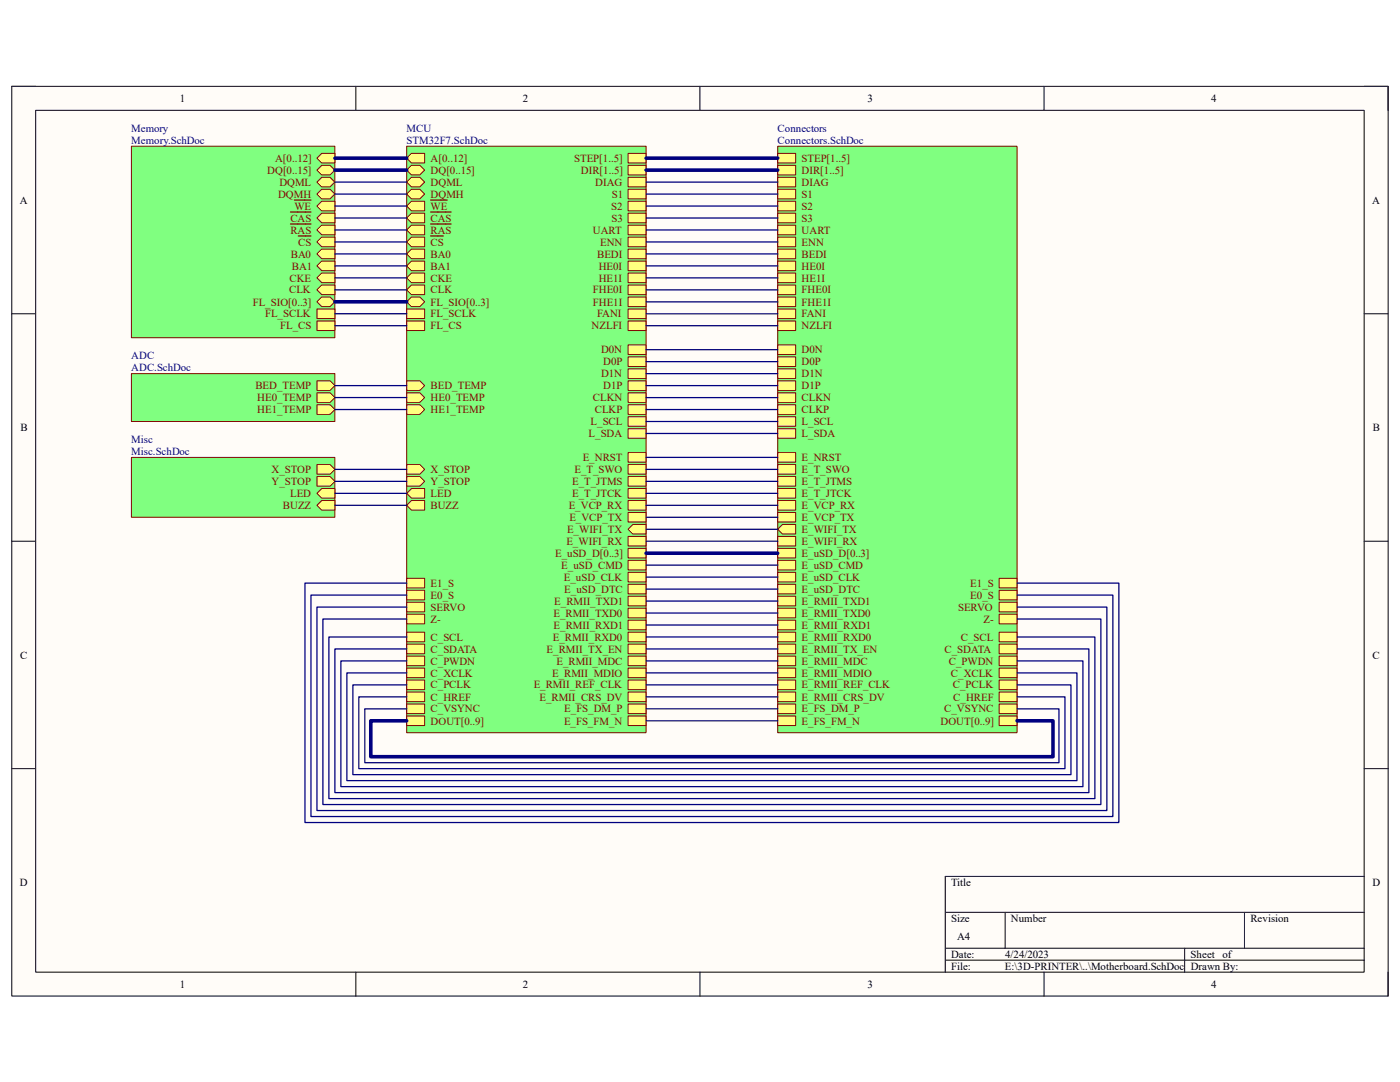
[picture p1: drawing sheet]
<svg xmlns="http://www.w3.org/2000/svg" width="279mm" height="216mm" viewBox="0 0 279 216" stroke-linecap="round" stroke-linejoin="round" font-family="sans-serif">
<path d="M2.3 17.2h274.7v181.6h-274.7z" fill-rule="evenodd" fill="#fffcf8"/>
<path d="M2.3 17.2h274.7v181.6h-274.7z" fill="none" stroke="#000" stroke-width=".2"/>
<path d="M7.1 22h265.1v172h-265.1z" fill-rule="evenodd" fill="#fffcf8"/>
<g fill="none" stroke="#000" stroke-width=".2">
<path d="M2.3 17.2h4.8M71 17.2v4.8M139.7 17.2v4.8M208.4 17.2v4.8M272.2 17.2h4.8v4.8M7.1 22h265.1v172h-265.1zM2.3 62.6h4.8M272.2 62.6h4.8M2.3 108h4.8M272.2 108h4.8M2.3 153.4h4.8M272.2 153.4h4.8"/>
<path d="M272.2 174.9h-83.6v19.1M71 194v4.8M139.7 194v4.8M188.6 182h83.6M188.6 189.2h83.6M188.6 191.6h83.6M200.6 182v7.2M208.4 194v4.8M236.4 189.2v4.8M248.4 182v7.2M277 194v4.8"/>
</g>
<path d="M81.2 29.2h47.7v117h-47.7z" fill-rule="evenodd" fill="#80ff80"/>
<path d="M81.2 29.2h47.7v117h-47.7z" fill="none" stroke="#800000" stroke-width=".2"/>
<path d="M82.1 30.6h2.6v1.9h-2.6l-.9-.9z" fill-rule="evenodd" fill="#ffff80"/>
<path d="M82.1 30.6h2.6v1.9h-2.6l-.9-.9z" fill="none" stroke="#800000" stroke-width=".2"/>
<path d="M82.1 33h1.7l.9 .9-.9 1h-1.7l-.9-1z" fill-rule="evenodd" fill="#ffff80"/>
<path d="M82.1 33h1.7l.9 .9-.9 1h-1.7l-.9-1z" fill="none" stroke="#800000" stroke-width=".2"/>
<path d="M82.1 35.4h1.7l.9 .9-.9 1h-1.7l-.9-1z" fill-rule="evenodd" fill="#ffff80"/>
<path d="M82.1 35.4h1.7l.9 .9-.9 1h-1.7l-.9-1z" fill="none" stroke="#800000" stroke-width=".2"/>
<path d="M82.1 37.8h1.7l.9 .9-.9 1h-1.7l-.9-1z" fill-rule="evenodd" fill="#ffff80"/>
<path d="M82.1 37.8h1.7l.9 .9-.9 1h-1.7l-.9-1z" fill="none" stroke="#800000" stroke-width=".2"/>
<path d="M82.1 40.2h2.6v1.9h-2.6l-.9-1z" fill-rule="evenodd" fill="#ffff80"/>
<path d="M82.1 40.2h2.6v1.9h-2.6l-.9-1z" fill="none" stroke="#800000" stroke-width=".2"/>
<path d="M85.9 39.9h3.3" fill="none" stroke="#800000" stroke-width=".25"/>
<path d="M82.1 42.5h2.6v2h-2.6l-.9-1z" fill-rule="evenodd" fill="#ffff80"/>
<path d="M82.1 42.5h2.6v2h-2.6l-.9-1z" fill="none" stroke="#800000" stroke-width=".2"/>
<path d="M85.9 42.3h4.1" fill="none" stroke="#800000" stroke-width=".25"/>
<path d="M82.1 44.9h2.6v1.9h-2.6l-.9-.9z" fill-rule="evenodd" fill="#ffff80"/>
<path d="M82.1 44.9h2.6v1.9h-2.6l-.9-.9z" fill="none" stroke="#800000" stroke-width=".2"/>
<path d="M85.9 44.7h4.1" fill="none" stroke="#800000" stroke-width=".25"/>
<path d="M82.1 47.3h2.6v1.9h-2.6l-.9-.9z" fill-rule="evenodd" fill="#ffff80"/>
<path d="M82.1 47.3h2.6v1.9h-2.6l-.9-.9z" fill="none" stroke="#800000" stroke-width=".2"/>
<path d="M85.9 47.1h2.6" fill="none" stroke="#800000" stroke-width=".25"/>
<path d="M82.1 49.7h2.6v1.9h-2.6l-.9-.9z" fill-rule="evenodd" fill="#ffff80"/>
<path d="M82.1 49.7h2.6v1.9h-2.6l-.9-.9z" fill="none" stroke="#800000" stroke-width=".2"/>
<path d="M82.1 52.1h2.6v1.9h-2.6l-.9-.9z" fill-rule="evenodd" fill="#ffff80"/>
<path d="M82.1 52.1h2.6v1.9h-2.6l-.9-.9z" fill="none" stroke="#800000" stroke-width=".2"/>
<path d="M82.1 54.5h2.6v1.9h-2.6l-.9-1z" fill-rule="evenodd" fill="#ffff80"/>
<path d="M82.1 54.5h2.6v1.9h-2.6l-.9-1z" fill="none" stroke="#800000" stroke-width=".2"/>
<path d="M82.1 56.9h2.6v1.9h-2.6l-.9-1z" fill-rule="evenodd" fill="#ffff80"/>
<path d="M82.1 56.9h2.6v1.9h-2.6l-.9-1z" fill="none" stroke="#800000" stroke-width=".2"/>
<path d="M82.1 59.3h1.7l.9 .9-.9 1h-1.7l-.9-1z" fill-rule="evenodd" fill="#ffff80"/>
<path d="M82.1 59.3h1.7l.9 .9-.9 1h-1.7l-.9-1z" fill="none" stroke="#800000" stroke-width=".2"/>
<path d="M81.2 61.7h3.5v1.9h-3.5z" fill-rule="evenodd" fill="#ffff80"/>
<path d="M81.2 61.7h3.5v1.9h-3.5z" fill="none" stroke="#800000" stroke-width=".2"/>
<path d="M81.2 64h3.5v2h-3.5z" fill-rule="evenodd" fill="#ffff80"/>
<path d="M81.2 64h3.5v2h-3.5z" fill="none" stroke="#800000" stroke-width=".2"/>
<path d="M81.2 76h2.6l.9 .9-.9 1h-2.6z" fill-rule="evenodd" fill="#ffff80"/>
<path d="M81.2 76h2.6l.9 .9-.9 1h-2.6z" fill="none" stroke="#800000" stroke-width=".2"/>
<path d="M81.2 78.4h2.6l.9 .9-.9 1h-2.6z" fill-rule="evenodd" fill="#ffff80"/>
<path d="M81.2 78.4h2.6l.9 .9-.9 1h-2.6z" fill="none" stroke="#800000" stroke-width=".2"/>
<path d="M81.2 80.8h2.6l.9 .9-.9 1h-2.6z" fill-rule="evenodd" fill="#ffff80"/>
<path d="M81.2 80.8h2.6l.9 .9-.9 1h-2.6z" fill="none" stroke="#800000" stroke-width=".2"/>
<path d="M81.2 92.7h2.6l.9 1-.9 .9h-2.6z" fill-rule="evenodd" fill="#ffff80"/>
<path d="M81.2 92.7h2.6l.9 1-.9 .9h-2.6z" fill="none" stroke="#800000" stroke-width=".2"/>
<path d="M81.2 95.1h2.6l.9 .9-.9 1h-2.6z" fill-rule="evenodd" fill="#ffff80"/>
<path d="M81.2 95.1h2.6l.9 .9-.9 1h-2.6z" fill="none" stroke="#800000" stroke-width=".2"/>
<path d="M81.2 98.4l.9-.9h2.6v1.9h-2.6z" fill-rule="evenodd" fill="#ffff80"/>
<path d="M81.2 98.4l.9-.9h2.6v1.9h-2.6z" fill="none" stroke="#800000" stroke-width=".2"/>
<path d="M81.2 100.8l.9-.9h2.6v1.9h-2.6z" fill-rule="evenodd" fill="#ffff80"/>
<path d="M81.2 100.8l.9-.9h2.6v1.9h-2.6z" fill="none" stroke="#800000" stroke-width=".2"/>
<path d="M125.3 30.6h3.6v1.9h-3.6z" fill-rule="evenodd" fill="#ffff80"/>
<path d="M125.3 30.6h3.6v1.9h-3.6z" fill="none" stroke="#800000" stroke-width=".2"/>
<path d="M125.3 33h3.6v1.9h-3.6z" fill-rule="evenodd" fill="#ffff80"/>
<path d="M125.3 33h3.6v1.9h-3.6z" fill="none" stroke="#800000" stroke-width=".2"/>
<path d="M125.3 35.4h3.6v1.9h-3.6z" fill-rule="evenodd" fill="#ffff80"/>
<path d="M125.3 35.4h3.6v1.9h-3.6z" fill="none" stroke="#800000" stroke-width=".2"/>
<path d="M125.3 37.8h3.6v1.9h-3.6z" fill-rule="evenodd" fill="#ffff80"/>
<path d="M125.3 37.8h3.6v1.9h-3.6z" fill="none" stroke="#800000" stroke-width=".2"/>
<path d="M125.3 40.2h3.6v1.9h-3.6z" fill-rule="evenodd" fill="#ffff80"/>
<path d="M125.3 40.2h3.6v1.9h-3.6z" fill="none" stroke="#800000" stroke-width=".2"/>
<path d="M125.3 42.5h3.6v2h-3.6z" fill-rule="evenodd" fill="#ffff80"/>
<path d="M125.3 42.5h3.6v2h-3.6z" fill="none" stroke="#800000" stroke-width=".2"/>
<path d="M125.3 44.9h3.6v1.9h-3.6z" fill-rule="evenodd" fill="#ffff80"/>
<path d="M125.3 44.9h3.6v1.9h-3.6z" fill="none" stroke="#800000" stroke-width=".2"/>
<path d="M125.3 47.3h3.6v1.9h-3.6z" fill-rule="evenodd" fill="#ffff80"/>
<path d="M125.3 47.3h3.6v1.9h-3.6z" fill="none" stroke="#800000" stroke-width=".2"/>
<path d="M125.3 49.7h3.6v1.9h-3.6z" fill-rule="evenodd" fill="#ffff80"/>
<path d="M125.3 49.7h3.6v1.9h-3.6z" fill="none" stroke="#800000" stroke-width=".2"/>
<path d="M125.3 52.1h3.6v1.9h-3.6z" fill-rule="evenodd" fill="#ffff80"/>
<path d="M125.3 52.1h3.6v1.9h-3.6z" fill="none" stroke="#800000" stroke-width=".2"/>
<path d="M125.3 54.5h3.6v1.9h-3.6z" fill-rule="evenodd" fill="#ffff80"/>
<path d="M125.3 54.5h3.6v1.9h-3.6z" fill="none" stroke="#800000" stroke-width=".2"/>
<path d="M125.3 56.9h3.6v1.9h-3.6z" fill-rule="evenodd" fill="#ffff80"/>
<path d="M125.3 56.9h3.6v1.9h-3.6z" fill="none" stroke="#800000" stroke-width=".2"/>
<path d="M125.3 59.3h3.6v1.9h-3.6z" fill-rule="evenodd" fill="#ffff80"/>
<path d="M125.3 59.3h3.6v1.9h-3.6z" fill="none" stroke="#800000" stroke-width=".2"/>
<path d="M125.3 61.7h3.6v1.9h-3.6z" fill-rule="evenodd" fill="#ffff80"/>
<path d="M125.3 61.7h3.6v1.9h-3.6z" fill="none" stroke="#800000" stroke-width=".2"/>
<path d="M125.3 64h3.6v2h-3.6z" fill-rule="evenodd" fill="#ffff80"/>
<path d="M125.3 64h3.6v2h-3.6z" fill="none" stroke="#800000" stroke-width=".2"/>
<path d="M125.3 68.8h3.6v1.9h-3.6z" fill-rule="evenodd" fill="#ffff80"/>
<path d="M125.3 68.8h3.6v1.9h-3.6z" fill="none" stroke="#800000" stroke-width=".2"/>
<path d="M125.3 71.2h3.6v1.9h-3.6z" fill-rule="evenodd" fill="#ffff80"/>
<path d="M125.3 71.2h3.6v1.9h-3.6z" fill="none" stroke="#800000" stroke-width=".2"/>
<path d="M125.3 73.6h3.6v1.9h-3.6z" fill-rule="evenodd" fill="#ffff80"/>
<path d="M125.3 73.6h3.6v1.9h-3.6z" fill="none" stroke="#800000" stroke-width=".2"/>
<path d="M125.3 76h3.6v1.9h-3.6z" fill-rule="evenodd" fill="#ffff80"/>
<path d="M125.3 76h3.6v1.9h-3.6z" fill="none" stroke="#800000" stroke-width=".2"/>
<path d="M125.3 78.4h3.6v1.9h-3.6z" fill-rule="evenodd" fill="#ffff80"/>
<path d="M125.3 78.4h3.6v1.9h-3.6z" fill="none" stroke="#800000" stroke-width=".2"/>
<path d="M125.3 80.8h3.6v1.9h-3.6z" fill-rule="evenodd" fill="#ffff80"/>
<path d="M125.3 80.8h3.6v1.9h-3.6z" fill="none" stroke="#800000" stroke-width=".2"/>
<path d="M125.3 83.2h3.6v1.9h-3.6z" fill-rule="evenodd" fill="#ffff80"/>
<path d="M125.3 83.2h3.6v1.9h-3.6z" fill="none" stroke="#800000" stroke-width=".2"/>
<path d="M125.3 85.5h3.6v2h-3.6z" fill-rule="evenodd" fill="#ffff80"/>
<path d="M125.3 85.5h3.6v2h-3.6z" fill="none" stroke="#800000" stroke-width=".2"/>
<path d="M125.3 90.3h3.6v1.9h-3.6z" fill-rule="evenodd" fill="#ffff80"/>
<path d="M125.3 90.3h3.6v1.9h-3.6z" fill="none" stroke="#800000" stroke-width=".2"/>
<path d="M125.3 92.7h3.6v1.9h-3.6z" fill-rule="evenodd" fill="#ffff80"/>
<path d="M125.3 92.7h3.6v1.9h-3.6z" fill="none" stroke="#800000" stroke-width=".2"/>
<path d="M125.3 114.2h3.6v1.9h-3.6z" fill-rule="evenodd" fill="#ffff80"/>
<path d="M125.3 114.2h3.6v1.9h-3.6z" fill="none" stroke="#800000" stroke-width=".2"/>
<path d="M125.3 121.4h3.6v1.9h-3.6z" fill-rule="evenodd" fill="#ffff80"/>
<path d="M125.3 121.4h3.6v1.9h-3.6z" fill="none" stroke="#800000" stroke-width=".2"/>
<path d="M125.3 107h3.6v2h-3.6z" fill-rule="evenodd" fill="#ffff80"/>
<path d="M125.3 107h3.6v2h-3.6z" fill="none" stroke="#800000" stroke-width=".2"/>
<path d="M125.3 95.1h3.6v1.9h-3.6z" fill-rule="evenodd" fill="#ffff80"/>
<path d="M125.3 95.1h3.6v1.9h-3.6z" fill="none" stroke="#800000" stroke-width=".2"/>
<path d="M125.3 97.5h3.6v1.9h-3.6z" fill-rule="evenodd" fill="#ffff80"/>
<path d="M125.3 97.5h3.6v1.9h-3.6z" fill="none" stroke="#800000" stroke-width=".2"/>
<path d="M125.3 99.9h3.6v1.9h-3.6z" fill-rule="evenodd" fill="#ffff80"/>
<path d="M125.3 99.9h3.6v1.9h-3.6z" fill="none" stroke="#800000" stroke-width=".2"/>
<path d="M125.3 102.3h3.6v1.9h-3.6z" fill-rule="evenodd" fill="#ffff80"/>
<path d="M125.3 102.3h3.6v1.9h-3.6z" fill="none" stroke="#800000" stroke-width=".2"/>
<path d="M125.3 109.4h3.6v1.9h-3.6z" fill-rule="evenodd" fill="#ffff80"/>
<path d="M125.3 109.4h3.6v1.9h-3.6z" fill="none" stroke="#800000" stroke-width=".2"/>
<path d="M125.3 111.8h3.6v1.9h-3.6z" fill-rule="evenodd" fill="#ffff80"/>
<path d="M125.3 111.8h3.6v1.9h-3.6z" fill="none" stroke="#800000" stroke-width=".2"/>
<path d="M125.3 116.6h3.6v1.9h-3.6z" fill-rule="evenodd" fill="#ffff80"/>
<path d="M125.3 116.6h3.6v1.9h-3.6z" fill="none" stroke="#800000" stroke-width=".2"/>
<path d="M125.3 119h3.6v1.9h-3.6z" fill-rule="evenodd" fill="#ffff80"/>
<path d="M125.3 119h3.6v1.9h-3.6z" fill="none" stroke="#800000" stroke-width=".2"/>
<path d="M125.3 123.8h3.6v1.9h-3.6z" fill-rule="evenodd" fill="#ffff80"/>
<path d="M125.3 123.8h3.6v1.9h-3.6z" fill="none" stroke="#800000" stroke-width=".2"/>
<path d="M125.3 126.1h3.6v2h-3.6z" fill-rule="evenodd" fill="#ffff80"/>
<path d="M125.3 126.1h3.6v2h-3.6z" fill="none" stroke="#800000" stroke-width=".2"/>
<path d="M125.3 128.5h3.6v1.9h-3.6z" fill-rule="evenodd" fill="#ffff80"/>
<path d="M125.3 128.5h3.6v1.9h-3.6z" fill="none" stroke="#800000" stroke-width=".2"/>
<path d="M125.3 130.9h3.6v1.9h-3.6z" fill-rule="evenodd" fill="#ffff80"/>
<path d="M125.3 130.9h3.6v1.9h-3.6z" fill="none" stroke="#800000" stroke-width=".2"/>
<path d="M125.3 133.3h3.6v1.9h-3.6z" fill-rule="evenodd" fill="#ffff80"/>
<path d="M125.3 133.3h3.6v1.9h-3.6z" fill="none" stroke="#800000" stroke-width=".2"/>
<path d="M125.3 135.7h3.6v1.9h-3.6z" fill-rule="evenodd" fill="#ffff80"/>
<path d="M125.3 135.7h3.6v1.9h-3.6z" fill="none" stroke="#800000" stroke-width=".2"/>
<path d="M125.3 138.1h3.6v1.9h-3.6z" fill-rule="evenodd" fill="#ffff80"/>
<path d="M125.3 138.1h3.6v1.9h-3.6z" fill="none" stroke="#800000" stroke-width=".2"/>
<path d="M125.3 140.5h3.6v1.9h-3.6z" fill-rule="evenodd" fill="#ffff80"/>
<path d="M125.3 140.5h3.6v1.9h-3.6z" fill="none" stroke="#800000" stroke-width=".2"/>
<path d="M125.3 142.9h3.6v1.9h-3.6z" fill-rule="evenodd" fill="#ffff80"/>
<path d="M125.3 142.9h3.6v1.9h-3.6z" fill="none" stroke="#800000" stroke-width=".2"/>
<path d="M81.2 142.9h3.5v1.9h-3.5z" fill-rule="evenodd" fill="#ffff80"/>
<path d="M81.2 142.9h3.5v1.9h-3.5z" fill="none" stroke="#800000" stroke-width=".2"/>
<path d="M81.2 140.5h3.5v1.9h-3.5z" fill-rule="evenodd" fill="#ffff80"/>
<path d="M81.2 140.5h3.5v1.9h-3.5z" fill="none" stroke="#800000" stroke-width=".2"/>
<path d="M81.2 138.1h3.5v1.9h-3.5z" fill-rule="evenodd" fill="#ffff80"/>
<path d="M81.2 138.1h3.5v1.9h-3.5z" fill="none" stroke="#800000" stroke-width=".2"/>
<path d="M81.2 135.7h3.5v1.9h-3.5z" fill-rule="evenodd" fill="#ffff80"/>
<path d="M81.2 135.7h3.5v1.9h-3.5z" fill="none" stroke="#800000" stroke-width=".2"/>
<path d="M81.2 133.3h3.5v1.9h-3.5z" fill-rule="evenodd" fill="#ffff80"/>
<path d="M81.2 133.3h3.5v1.9h-3.5z" fill="none" stroke="#800000" stroke-width=".2"/>
<path d="M81.2 130.9h3.5v1.9h-3.5z" fill-rule="evenodd" fill="#ffff80"/>
<path d="M81.2 130.9h3.5v1.9h-3.5z" fill="none" stroke="#800000" stroke-width=".2"/>
<path d="M81.2 128.5h3.5v1.9h-3.5z" fill-rule="evenodd" fill="#ffff80"/>
<path d="M81.2 128.5h3.5v1.9h-3.5z" fill="none" stroke="#800000" stroke-width=".2"/>
<path d="M81.2 126.1h3.5v2h-3.5z" fill-rule="evenodd" fill="#ffff80"/>
<path d="M81.2 126.1h3.5v2h-3.5z" fill="none" stroke="#800000" stroke-width=".2"/>
<path d="M81.2 122.6h3.5v1.9h-3.5z" fill-rule="evenodd" fill="#ffff80"/>
<path d="M81.2 122.6h3.5v1.9h-3.5z" fill="none" stroke="#800000" stroke-width=".2"/>
<path d="M81.2 120.2h3.5v1.9h-3.5z" fill-rule="evenodd" fill="#ffff80"/>
<path d="M81.2 120.2h3.5v1.9h-3.5z" fill="none" stroke="#800000" stroke-width=".2"/>
<path d="M81.2 117.8h3.5v1.9h-3.5z" fill-rule="evenodd" fill="#ffff80"/>
<path d="M81.2 117.8h3.5v1.9h-3.5z" fill="none" stroke="#800000" stroke-width=".2"/>
<path d="M81.2 115.4h3.5v1.9h-3.5z" fill-rule="evenodd" fill="#ffff80"/>
<path d="M81.2 115.4h3.5v1.9h-3.5z" fill="none" stroke="#800000" stroke-width=".2"/>
<path d="M126.3 104.6h2.6v2h-2.6l-1-1z" fill-rule="evenodd" fill="#ffff80"/>
<path d="M126.3 104.6h2.6v2h-2.6l-1-1z" fill="none" stroke="#800000" stroke-width=".2"/>
<path d="M155.2 29.2h47.8v117h-47.8z" fill-rule="evenodd" fill="#80ff80"/>
<path d="M155.2 29.2h47.8v117h-47.8z" fill="none" stroke="#800000" stroke-width=".2"/>
<path d="M155.2 47.3h3.6v1.9h-3.6z" fill-rule="evenodd" fill="#ffff80"/>
<path d="M155.2 47.3h3.6v1.9h-3.6z" fill="none" stroke="#800000" stroke-width=".2"/>
<path d="M155.2 30.6h3.6v1.9h-3.6z" fill-rule="evenodd" fill="#ffff80"/>
<path d="M155.2 30.6h3.6v1.9h-3.6z" fill="none" stroke="#800000" stroke-width=".2"/>
<path d="M155.2 49.7h3.6v1.9h-3.6z" fill-rule="evenodd" fill="#ffff80"/>
<path d="M155.2 49.7h3.6v1.9h-3.6z" fill="none" stroke="#800000" stroke-width=".2"/>
<path d="M155.2 64h3.6v2h-3.6z" fill-rule="evenodd" fill="#ffff80"/>
<path d="M155.2 64h3.6v2h-3.6z" fill="none" stroke="#800000" stroke-width=".2"/>
<path d="M155.2 61.7h3.6v1.9h-3.6z" fill-rule="evenodd" fill="#ffff80"/>
<path d="M155.2 61.7h3.6v1.9h-3.6z" fill="none" stroke="#800000" stroke-width=".2"/>
<path d="M155.2 44.9h3.6v1.9h-3.6z" fill-rule="evenodd" fill="#ffff80"/>
<path d="M155.2 44.9h3.6v1.9h-3.6z" fill="none" stroke="#800000" stroke-width=".2"/>
<path d="M155.2 42.5h3.6v2h-3.6z" fill-rule="evenodd" fill="#ffff80"/>
<path d="M155.2 42.5h3.6v2h-3.6z" fill="none" stroke="#800000" stroke-width=".2"/>
<path d="M155.2 52.1h3.6v1.9h-3.6z" fill-rule="evenodd" fill="#ffff80"/>
<path d="M155.2 52.1h3.6v1.9h-3.6z" fill="none" stroke="#800000" stroke-width=".2"/>
<path d="M155.2 54.5h3.6v1.9h-3.6z" fill-rule="evenodd" fill="#ffff80"/>
<path d="M155.2 54.5h3.6v1.9h-3.6z" fill="none" stroke="#800000" stroke-width=".2"/>
<path d="M155.2 40.2h3.6v1.9h-3.6z" fill-rule="evenodd" fill="#ffff80"/>
<path d="M155.2 40.2h3.6v1.9h-3.6z" fill="none" stroke="#800000" stroke-width=".2"/>
<path d="M155.2 37.8h3.6v1.9h-3.6z" fill-rule="evenodd" fill="#ffff80"/>
<path d="M155.2 37.8h3.6v1.9h-3.6z" fill="none" stroke="#800000" stroke-width=".2"/>
<path d="M155.2 56.9h3.6v1.9h-3.6z" fill-rule="evenodd" fill="#ffff80"/>
<path d="M155.2 56.9h3.6v1.9h-3.6z" fill="none" stroke="#800000" stroke-width=".2"/>
<path d="M155.2 59.3h3.6v1.9h-3.6z" fill-rule="evenodd" fill="#ffff80"/>
<path d="M155.2 59.3h3.6v1.9h-3.6z" fill="none" stroke="#800000" stroke-width=".2"/>
<path d="M155.2 33h3.6v1.9h-3.6z" fill-rule="evenodd" fill="#ffff80"/>
<path d="M155.2 33h3.6v1.9h-3.6z" fill="none" stroke="#800000" stroke-width=".2"/>
<path d="M155.2 35.4h3.6v1.9h-3.6z" fill-rule="evenodd" fill="#ffff80"/>
<path d="M155.2 35.4h3.6v1.9h-3.6z" fill="none" stroke="#800000" stroke-width=".2"/>
<path d="M155.2 73.6h3.6v1.9h-3.6z" fill-rule="evenodd" fill="#ffff80"/>
<path d="M155.2 73.6h3.6v1.9h-3.6z" fill="none" stroke="#800000" stroke-width=".2"/>
<path d="M155.2 76h3.6v1.9h-3.6z" fill-rule="evenodd" fill="#ffff80"/>
<path d="M155.2 76h3.6v1.9h-3.6z" fill="none" stroke="#800000" stroke-width=".2"/>
<path d="M155.2 68.8h3.6v1.9h-3.6z" fill-rule="evenodd" fill="#ffff80"/>
<path d="M155.2 68.8h3.6v1.9h-3.6z" fill="none" stroke="#800000" stroke-width=".2"/>
<path d="M155.2 71.2h3.6v1.9h-3.6z" fill-rule="evenodd" fill="#ffff80"/>
<path d="M155.2 71.2h3.6v1.9h-3.6z" fill="none" stroke="#800000" stroke-width=".2"/>
<path d="M155.2 78.4h3.6v1.9h-3.6z" fill-rule="evenodd" fill="#ffff80"/>
<path d="M155.2 78.4h3.6v1.9h-3.6z" fill="none" stroke="#800000" stroke-width=".2"/>
<path d="M155.2 80.8h3.6v1.9h-3.6z" fill-rule="evenodd" fill="#ffff80"/>
<path d="M155.2 80.8h3.6v1.9h-3.6z" fill="none" stroke="#800000" stroke-width=".2"/>
<path d="M155.2 83.2h3.6v1.9h-3.6z" fill-rule="evenodd" fill="#ffff80"/>
<path d="M155.2 83.2h3.6v1.9h-3.6z" fill="none" stroke="#800000" stroke-width=".2"/>
<path d="M155.2 85.5h3.6v2h-3.6z" fill-rule="evenodd" fill="#ffff80"/>
<path d="M155.2 85.5h3.6v2h-3.6z" fill="none" stroke="#800000" stroke-width=".2"/>
<path d="M155.2 90.3h3.6v1.9h-3.6z" fill-rule="evenodd" fill="#ffff80"/>
<path d="M155.2 90.3h3.6v1.9h-3.6z" fill="none" stroke="#800000" stroke-width=".2"/>
<path d="M155.2 92.7h3.6v1.9h-3.6z" fill-rule="evenodd" fill="#ffff80"/>
<path d="M155.2 92.7h3.6v1.9h-3.6z" fill="none" stroke="#800000" stroke-width=".2"/>
<path d="M155.2 114.2h3.6v1.9h-3.6z" fill-rule="evenodd" fill="#ffff80"/>
<path d="M155.2 114.2h3.6v1.9h-3.6z" fill="none" stroke="#800000" stroke-width=".2"/>
<path d="M155.2 121.4h3.6v1.9h-3.6z" fill-rule="evenodd" fill="#ffff80"/>
<path d="M155.2 121.4h3.6v1.9h-3.6z" fill="none" stroke="#800000" stroke-width=".2"/>
<path d="M155.2 107h3.6v2h-3.6z" fill-rule="evenodd" fill="#ffff80"/>
<path d="M155.2 107h3.6v2h-3.6z" fill="none" stroke="#800000" stroke-width=".2"/>
<path d="M155.2 109.4h3.6v1.9h-3.6z" fill-rule="evenodd" fill="#ffff80"/>
<path d="M155.2 109.4h3.6v1.9h-3.6z" fill="none" stroke="#800000" stroke-width=".2"/>
<path d="M155.2 99.9h3.6v1.9h-3.6z" fill-rule="evenodd" fill="#ffff80"/>
<path d="M155.2 99.9h3.6v1.9h-3.6z" fill="none" stroke="#800000" stroke-width=".2"/>
<path d="M155.2 102.3h3.6v1.9h-3.6z" fill-rule="evenodd" fill="#ffff80"/>
<path d="M155.2 102.3h3.6v1.9h-3.6z" fill="none" stroke="#800000" stroke-width=".2"/>
<path d="M155.2 97.5h3.6v1.9h-3.6z" fill-rule="evenodd" fill="#ffff80"/>
<path d="M155.2 97.5h3.6v1.9h-3.6z" fill="none" stroke="#800000" stroke-width=".2"/>
<path d="M155.2 95.1h3.6v1.9h-3.6z" fill-rule="evenodd" fill="#ffff80"/>
<path d="M155.2 95.1h3.6v1.9h-3.6z" fill="none" stroke="#800000" stroke-width=".2"/>
<path d="M155.2 116.6h3.6v1.9h-3.6z" fill-rule="evenodd" fill="#ffff80"/>
<path d="M155.2 116.6h3.6v1.9h-3.6z" fill="none" stroke="#800000" stroke-width=".2"/>
<path d="M155.2 140.5h3.6v1.9h-3.6z" fill-rule="evenodd" fill="#ffff80"/>
<path d="M155.2 140.5h3.6v1.9h-3.6z" fill="none" stroke="#800000" stroke-width=".2"/>
<path d="M155.2 142.9h3.6v1.9h-3.6z" fill-rule="evenodd" fill="#ffff80"/>
<path d="M155.2 142.9h3.6v1.9h-3.6z" fill="none" stroke="#800000" stroke-width=".2"/>
<path d="M155.2 138.1h3.6v1.9h-3.6z" fill-rule="evenodd" fill="#ffff80"/>
<path d="M155.2 138.1h3.6v1.9h-3.6z" fill="none" stroke="#800000" stroke-width=".2"/>
<path d="M155.2 130.9h3.6v1.9h-3.6z" fill-rule="evenodd" fill="#ffff80"/>
<path d="M155.2 130.9h3.6v1.9h-3.6z" fill="none" stroke="#800000" stroke-width=".2"/>
<path d="M155.2 126.1h3.6v2h-3.6z" fill-rule="evenodd" fill="#ffff80"/>
<path d="M155.2 126.1h3.6v2h-3.6z" fill="none" stroke="#800000" stroke-width=".2"/>
<path d="M155.2 128.5h3.6v1.9h-3.6z" fill-rule="evenodd" fill="#ffff80"/>
<path d="M155.2 128.5h3.6v1.9h-3.6z" fill="none" stroke="#800000" stroke-width=".2"/>
<path d="M155.2 111.8h3.6v1.9h-3.6z" fill-rule="evenodd" fill="#ffff80"/>
<path d="M155.2 111.8h3.6v1.9h-3.6z" fill="none" stroke="#800000" stroke-width=".2"/>
<path d="M155.2 133.3h3.6v1.9h-3.6z" fill-rule="evenodd" fill="#ffff80"/>
<path d="M155.2 133.3h3.6v1.9h-3.6z" fill="none" stroke="#800000" stroke-width=".2"/>
<path d="M155.2 135.7h3.6v1.9h-3.6z" fill-rule="evenodd" fill="#ffff80"/>
<path d="M155.2 135.7h3.6v1.9h-3.6z" fill="none" stroke="#800000" stroke-width=".2"/>
<path d="M155.2 123.8h3.6v1.9h-3.6z" fill-rule="evenodd" fill="#ffff80"/>
<path d="M155.2 123.8h3.6v1.9h-3.6z" fill="none" stroke="#800000" stroke-width=".2"/>
<path d="M155.2 119h3.6v1.9h-3.6z" fill-rule="evenodd" fill="#ffff80"/>
<path d="M155.2 119h3.6v1.9h-3.6z" fill="none" stroke="#800000" stroke-width=".2"/>
<path d="M199.4 142.9h3.6v1.9h-3.6z" fill-rule="evenodd" fill="#ffff80"/>
<path d="M199.4 142.9h3.6v1.9h-3.6z" fill="none" stroke="#800000" stroke-width=".2"/>
<path d="M199.4 140.5h3.6v1.9h-3.6z" fill-rule="evenodd" fill="#ffff80"/>
<path d="M199.4 140.5h3.6v1.9h-3.6z" fill="none" stroke="#800000" stroke-width=".2"/>
<path d="M199.4 138.1h3.6v1.9h-3.6z" fill-rule="evenodd" fill="#ffff80"/>
<path d="M199.4 138.1h3.6v1.9h-3.6z" fill="none" stroke="#800000" stroke-width=".2"/>
<path d="M199.4 135.7h3.6v1.9h-3.6z" fill-rule="evenodd" fill="#ffff80"/>
<path d="M199.4 135.7h3.6v1.9h-3.6z" fill="none" stroke="#800000" stroke-width=".2"/>
<path d="M199.4 133.3h3.6v1.9h-3.6z" fill-rule="evenodd" fill="#ffff80"/>
<path d="M199.4 133.3h3.6v1.9h-3.6z" fill="none" stroke="#800000" stroke-width=".2"/>
<path d="M199.4 130.9h3.6v1.9h-3.6z" fill-rule="evenodd" fill="#ffff80"/>
<path d="M199.4 130.9h3.6v1.9h-3.6z" fill="none" stroke="#800000" stroke-width=".2"/>
<path d="M199.4 128.5h3.6v2h-3.6z" fill-rule="evenodd" fill="#ffff80"/>
<path d="M199.4 128.5h3.6v2h-3.6z" fill="none" stroke="#800000" stroke-width=".2"/>
<path d="M199.4 126.2h3.6v1.9h-3.6z" fill-rule="evenodd" fill="#ffff80"/>
<path d="M199.4 126.2h3.6v1.9h-3.6z" fill="none" stroke="#800000" stroke-width=".2"/>
<path d="M199.4 122.6h3.6v1.9h-3.6z" fill-rule="evenodd" fill="#ffff80"/>
<path d="M199.4 122.6h3.6v1.9h-3.6z" fill="none" stroke="#800000" stroke-width=".2"/>
<path d="M199.4 120.2h3.6v1.9h-3.6z" fill-rule="evenodd" fill="#ffff80"/>
<path d="M199.4 120.2h3.6v1.9h-3.6z" fill="none" stroke="#800000" stroke-width=".2"/>
<path d="M199.4 117.8h3.6v1.9h-3.6z" fill-rule="evenodd" fill="#ffff80"/>
<path d="M199.4 117.8h3.6v1.9h-3.6z" fill="none" stroke="#800000" stroke-width=".2"/>
<path d="M199.4 115.4h3.6v1.9h-3.6z" fill-rule="evenodd" fill="#ffff80"/>
<path d="M199.4 115.4h3.6v1.9h-3.6z" fill="none" stroke="#800000" stroke-width=".2"/>
<path d="M156.2 104.6h2.6v2h-2.6l-1-1z" fill-rule="evenodd" fill="#ffff80"/>
<path d="M156.2 104.6h2.6v2h-2.6l-1-1z" fill="none" stroke="#800000" stroke-width=".2"/>
<path d="M26.2 29.2h40.6v38.2h-40.6z" fill-rule="evenodd" fill="#80ff80"/>
<path d="M26.2 29.2h40.6v38.2h-40.6z" fill="none" stroke="#800000" stroke-width=".2"/>
<path d="M63.2 31.6l1-1h2.6v1.9h-2.6z" fill-rule="evenodd" fill="#ffff80"/>
<path d="M63.2 31.6l1-1h2.6v1.9h-2.6z" fill="none" stroke="#800000" stroke-width=".2"/>
<path d="M63.2 33.9l1-.9h1.7l.9 .9-.9 1h-1.7z" fill-rule="evenodd" fill="#ffff80"/>
<path d="M63.2 33.9l1-.9h1.7l.9 .9-.9 1h-1.7z" fill="none" stroke="#800000" stroke-width=".2"/>
<path d="M63.2 36.3l1-.9h1.7l.9 .9-.9 1h-1.7z" fill-rule="evenodd" fill="#ffff80"/>
<path d="M63.2 36.3l1-.9h1.7l.9 .9-.9 1h-1.7z" fill="none" stroke="#800000" stroke-width=".2"/>
<path d="M63.2 38.7l1-.9h1.7l.9 .9-.9 1h-1.7z" fill-rule="evenodd" fill="#ffff80"/>
<path d="M63.2 38.7l1-.9h1.7l.9 .9-.9 1h-1.7z" fill="none" stroke="#800000" stroke-width=".2"/>
<path d="M63.2 41.1l1-.9h2.6v1.9h-2.6z" fill-rule="evenodd" fill="#ffff80"/>
<path d="M63.2 41.1l1-.9h2.6v1.9h-2.6z" fill="none" stroke="#800000" stroke-width=".2"/>
<path d="M58.8 39.9h3.3" fill="none" stroke="#800000" stroke-width=".25"/>
<path d="M63.2 43.5l1-1h2.6v2h-2.6z" fill-rule="evenodd" fill="#ffff80"/>
<path d="M63.2 43.5l1-1h2.6v2h-2.6z" fill="none" stroke="#800000" stroke-width=".2"/>
<path d="M58 42.3h4.1" fill="none" stroke="#800000" stroke-width=".25"/>
<path d="M63.2 45.9l1-1h2.6v1.9h-2.6z" fill-rule="evenodd" fill="#ffff80"/>
<path d="M63.2 45.9l1-1h2.6v1.9h-2.6z" fill="none" stroke="#800000" stroke-width=".2"/>
<path d="M58 44.7h4.1" fill="none" stroke="#800000" stroke-width=".25"/>
<path d="M63.2 48.3l1-1h2.6v1.9h-2.6z" fill-rule="evenodd" fill="#ffff80"/>
<path d="M63.2 48.3l1-1h2.6v1.9h-2.6z" fill="none" stroke="#800000" stroke-width=".2"/>
<path d="M59.5 47.1h2.6" fill="none" stroke="#800000" stroke-width=".25"/>
<path d="M63.2 50.7l1-1h2.6v1.9h-2.6z" fill-rule="evenodd" fill="#ffff80"/>
<path d="M63.2 50.7l1-1h2.6v1.9h-2.6z" fill="none" stroke="#800000" stroke-width=".2"/>
<path d="M63.2 53.1l1-1h2.6v1.9h-2.6z" fill-rule="evenodd" fill="#ffff80"/>
<path d="M63.2 53.1l1-1h2.6v1.9h-2.6z" fill="none" stroke="#800000" stroke-width=".2"/>
<path d="M64.2 54.5h2.6v1.9h-2.6l-1-1z" fill-rule="evenodd" fill="#ffff80"/>
<path d="M64.2 54.5h2.6v1.9h-2.6l-1-1z" fill="none" stroke="#800000" stroke-width=".2"/>
<path d="M63.2 57.8l1-.9h2.6v1.9h-2.6z" fill-rule="evenodd" fill="#ffff80"/>
<path d="M63.2 57.8l1-.9h2.6v1.9h-2.6z" fill="none" stroke="#800000" stroke-width=".2"/>
<path d="M64.2 59.3h1.7l.9 .9-.9 1h-1.7l-1-1z" fill-rule="evenodd" fill="#ffff80"/>
<path d="M64.2 59.3h1.7l.9 .9-.9 1h-1.7l-1-1z" fill="none" stroke="#800000" stroke-width=".2"/>
<path d="M63.2 61.7h3.6v1.9h-3.6z" fill-rule="evenodd" fill="#ffff80"/>
<path d="M63.2 61.7h3.6v1.9h-3.6z" fill="none" stroke="#800000" stroke-width=".2"/>
<path d="M63.2 64h3.6v2h-3.6z" fill-rule="evenodd" fill="#ffff80"/>
<path d="M63.2 64h3.6v2h-3.6z" fill="none" stroke="#800000" stroke-width=".2"/>
<path d="M26.2 74.6h40.6v9.5h-40.6z" fill-rule="evenodd" fill="#80ff80"/>
<path d="M26.2 74.6h40.6v9.5h-40.6z" fill="none" stroke="#800000" stroke-width=".2"/>
<path d="M63.2 76h2.7l.9 .9-.9 1h-2.7z" fill-rule="evenodd" fill="#ffff80"/>
<path d="M63.2 76h2.7l.9 .9-.9 1h-2.7z" fill="none" stroke="#800000" stroke-width=".2"/>
<path d="M63.2 78.4h2.7l.9 .9-.9 1h-2.7z" fill-rule="evenodd" fill="#ffff80"/>
<path d="M63.2 78.4h2.7l.9 .9-.9 1h-2.7z" fill="none" stroke="#800000" stroke-width=".2"/>
<path d="M63.2 80.8h2.7l.9 .9-.9 1h-2.7z" fill-rule="evenodd" fill="#ffff80"/>
<path d="M63.2 80.8h2.7l.9 .9-.9 1h-2.7z" fill="none" stroke="#800000" stroke-width=".2"/>
<path d="M26.2 91.3h40.6v11.9h-40.6z" fill-rule="evenodd" fill="#80ff80"/>
<path d="M26.2 91.3h40.6v11.9h-40.6z" fill="none" stroke="#800000" stroke-width=".2"/>
<path d="M63.3 92.7h2.6l.9 1-.9 .9h-2.6z" fill-rule="evenodd" fill="#ffff80"/>
<path d="M63.3 92.7h2.6l.9 1-.9 .9h-2.6z" fill="none" stroke="#800000" stroke-width=".2"/>
<path d="M63.3 95.1h2.6l.9 .9-.9 1h-2.6z" fill-rule="evenodd" fill="#ffff80"/>
<path d="M63.3 95.1h2.6l.9 .9-.9 1h-2.6z" fill="none" stroke="#800000" stroke-width=".2"/>
<path d="M64.2 97.5h2.6v1.9h-2.6l-.9-1z" fill-rule="evenodd" fill="#ffff80"/>
<path d="M64.2 97.5h2.6v1.9h-2.6l-.9-1z" fill="none" stroke="#800000" stroke-width=".2"/>
<path d="M64.2 99.9h2.6v1.9h-2.6l-.9-1z" fill-rule="evenodd" fill="#ffff80"/>
<path d="M64.2 99.9h2.6v1.9h-2.6l-.9-1z" fill="none" stroke="#800000" stroke-width=".2"/>
<g fill="none" stroke="#000080" stroke-width=".25">
<path d="M66.8 36.3h14.4M66.8 38.7h14.4M128.9 36.3h26.3M128.9 38.7h26.3M66.8 41.1h14.4M66.8 43.5h14.4M66.8 45.9h14.4M66.8 48.3h14.4M66.8 50.7h14.4M66.8 53.1h14.4M66.8 55.4h14.4M66.8 57.8h14.4"/>
<path d="M128.9 41.1h26.3M128.9 43.5h26.3M128.9 45.9h26.3M128.9 48.3h26.3M128.9 50.7h26.3M128.9 53.1h26.3M128.9 55.4h26.3M128.9 57.8h26.3M66.8 62.6h14.4M66.8 65h14.4M66.8 76.9h14.4M66.8 79.3h14.4"/>
<path d="M128.9 62.6h26.3M128.9 65h26.3M128.9 76.9h26.3M128.9 79.3h26.3M128.9 60.2h26.3M128.9 69.8h26.3M128.9 72.2h26.3M128.9 74.6h26.3M66.8 81.7h14.4M66.8 93.7h14.4M66.8 96h14.4M66.8 98.4h14.4"/>
<path d="M128.9 81.7h26.3M128.9 93.7h26.3M128.9 96h26.3M128.9 98.4h26.3M128.9 84.1h26.3M128.9 86.5h26.3M128.9 91.3h26.3M66.8 100.8h14.4M81.2 118.7h-19.1v44.2h160v-44.2h-19.1M81.2 116.4h-20.3v47.7h162.4v-47.7h-20.3M128.9 100.8h26.3M128.9 103.2h26.3"/>
<path d="M128.9 105.6h26.3M128.9 108h26.3M128.9 112.8h26.3M128.9 115.2h26.3M128.9 117.5h26.3M128.9 119.9h26.3M81.2 134.3h-12v21.5h145.7v-21.5h-11.9M81.2 136.7h-10.8v17.9h143.3v-17.9h-10.7M81.2 131.9h-13.2v25.1h148.1v-25.1h-13.1M81.2 129.5h-14.4v28.7h150.5v-28.7h-14.3M81.2 127.1h-15.6v32.3h152.9v-32.3h-15.5M81.2 139h-9.6v14.4h140.9v-14.4h-9.5"/>
<path d="M81.2 123.5h-16.8v37h155.3v-37h-16.7M81.2 121.1h-17.9v40.6h157.6v-40.6h-17.9M128.9 122.3h26.3M128.9 124.7h26.3M128.9 127.1h26.3M128.9 129.5h26.3M128.9 131.9h26.3M128.9 134.3h26.3M128.9 136.7h26.3M128.9 139h26.3M81.2 141.4h-8.4v10.8h138.5v-10.8h-8.3M128.9 141.4h26.3"/>
<path d="M128.9 143.8h26.3"/>
</g>
<path d="M66.8 31.6h14.4M66.8 33.9h14.4M128.9 31.6h26.3M128.9 33.9h26.3M66.8 60.2h14.4M128.9 110.4h26.3M81.2 143.8h-7.2v7.2h136.1v-7.2h-7.1" fill="none" stroke="#000080" stroke-width=".72"/>
<g font-size="2.2">
<text x="35.9" y="20.4">1</text>
<text x="104.4" y="20.4">2</text>
<text x="173.1" y="20.4">3</text>
<text x="241.7" y="20.4">4</text>
<text x="3.9" y="40.6">A</text>
<text x="273.9" y="40.6">A</text>
<text x="4.1" y="86">B</text>
<text x="274" y="86">B</text>
<text x="4" y="131.4">C</text>
<text x="273.9" y="131.4">C</text>
<text x="4" y="176.8">D</text>
<text x="189.8" y="176.8">Title</text>
<text x="273.9" y="176.8">D</text>
<text x="189.8" y="184">Size</text>
<text x="201.8" y="184">Number</text>
<text x="249.6" y="184">Revision</text>
<text x="189.8" y="191.1">Date:</text>
<text x="191" y="187.5">A4</text>
<text x="200.6" y="191.1">4/24/2023</text>
<text x="237.6" y="191.1">Sheet</text>
<text x="244" y="191.1">of</text>
<text x="35.9" y="197.1">1</text>
<text x="104.4" y="197.1">2</text>
<text x="173.1" y="197.1">3</text>
<text x="189.8" y="193.5">File:</text>
<text x="200.6" y="193.5">E:\3D-PRINTER\..\Motherboard.SchDoc Drawn By:</text>
<text x="241.7" y="197.1">4</text>
</g>
<g font-size="2.2" fill="#000080">
<text x="26.2" y="26.3">Memory</text>
<text x="26.2" y="28.7">Memory.SchDoc</text>
<text x="81.2" y="26.3">MCU</text>
<text x="81.2" y="28.7">STM32F7.SchDoc</text>
<text x="155.2" y="26.3">Connectors</text>
<text x="155.2" y="28.7">Connectors.SchDoc</text>
<text x="26.2" y="71.7">ADC</text>
<text x="26.2" y="74.1">ADC.SchDoc</text>
<text x="26.2" y="88.4">Misc</text>
<text x="26.2" y="90.8">Misc.SchDoc</text>
</g>
<g font-size="2.2" fill="#800000">
<text x="53.3" y="34.7">DQ[0..15]</text>
<text x="54.9" y="32.3">A[0..12]</text>
<text x="85.9" y="32.3">A[0..12]</text>
<text x="85.9" y="34.7">DQ[0..15]</text>
<text x="114.6" y="32.3">STEP[1..5]</text>
<text x="116" y="34.7">DIR[1..5]</text>
<text x="160" y="32.3">STEP[1..5]</text>
<text x="160" y="34.7">DIR[1..5]</text>
<text x="55.5" y="39.5">DQMH</text>
<text x="55.8" y="37.1">DQML</text>
<text x="58.8" y="41.9">WE</text>
<text x="85.9" y="37.1">DQML</text>
<text x="85.9" y="39.5">DQMH</text>
<text x="85.9" y="41.9">WE</text>
<text x="118.8" y="37.1">DIAG</text>
<text x="122" y="41.9">S2</text>
<text x="122.1" y="39.5">S1</text>
<text x="160" y="41.9">S2</text>
<text x="160" y="39.5">S1</text>
<text x="160" y="37.1">DIAG</text>
<text x="58" y="44.2">CAS</text>
<text x="58" y="46.6">RAS</text>
<text x="85.9" y="44.2">CAS</text>
<text x="85.9" y="46.6">RAS</text>
<text x="118.3" y="46.6">UART</text>
<text x="122" y="44.2">S3</text>
<text x="160" y="46.6">UART</text>
<text x="160" y="44.2">S3</text>
<text x="58" y="51.4">BA0</text>
<text x="58.3" y="53.8">BA1</text>
<text x="59.5" y="49">CS</text>
<text x="85.9" y="49">CS</text>
<text x="85.9" y="51.4">BA0</text>
<text x="85.9" y="53.8">BA1</text>
<text x="119.2" y="51.4">BEDI</text>
<text x="119.5" y="53.8">HE0I</text>
<text x="119.8" y="49">ENN</text>
<text x="160" y="49">ENN</text>
<text x="160" y="51.4">BEDI</text>
<text x="160" y="53.8">HE0I</text>
<text x="57.7" y="58.5">CLK</text>
<text x="57.8" y="56.2">CKE</text>
<text x="85.9" y="56.2">CKE</text>
<text x="85.9" y="58.5">CLK</text>
<text x="118.3" y="58.5">FHE0I</text>
<text x="119.5" y="56.2">HE1I</text>
<text x="160" y="56.2">HE1I</text>
<text x="160" y="58.5">FHE0I</text>
<text x="50.5" y="61">FL_SIO[0..3]</text>
<text x="52.9" y="63.3">FL_SCLK</text>
<text x="55.9" y="65.7">FL_CS</text>
<text x="85.9" y="61">FL_SIO[0..3]</text>
<text x="85.9" y="63.3">FL_SCLK</text>
<text x="85.9" y="65.7">FL_CS</text>
<text x="118.1" y="65.7">NZLFI</text>
<text x="118.3" y="61">FHE1I</text>
<text x="119.2" y="63.3">FANI</text>
<text x="160" y="65.7">NZLFI</text>
<text x="160" y="63.3">FANI</text>
<text x="160" y="61">FHE1I</text>
<text x="120" y="70.5">D0N</text>
<text x="160" y="70.5">D0N</text>
<text x="51" y="77.7">BED_TEMP</text>
<text x="85.9" y="77.7">BED_TEMP</text>
<text x="120" y="75.3">D1N</text>
<text x="120.4" y="72.9">D0P</text>
<text x="120.4" y="77.7">D1P</text>
<text x="160" y="75.3">D1N</text>
<text x="160" y="77.7">D1P</text>
<text x="160" y="72.9">D0P</text>
<text x="51.4" y="80.1">HE0_TEMP</text>
<text x="51.4" y="82.5">HE1_TEMP</text>
<text x="85.9" y="80.1">HE0_TEMP</text>
<text x="85.9" y="82.5">HE1_TEMP</text>
<text x="118.3" y="80.1">CLKN</text>
<text x="118.7" y="82.5">CLKP</text>
<text x="160" y="80.1">CLKN</text>
<text x="160" y="82.5">CLKP</text>
<text x="117.5" y="87.2">L_SDA</text>
<text x="117.9" y="84.8">L_SCL</text>
<text x="160" y="84.8">L_SCL</text>
<text x="160" y="87.2">L_SDA</text>
<text x="54.2" y="94.4">X_STOP</text>
<text x="85.9" y="94.4">X_STOP</text>
<text x="114.6" y="94.4">E_T_SWO</text>
<text x="116.3" y="92">E_NRST</text>
<text x="160" y="92">E_NRST</text>
<text x="160" y="94.4">E_T_SWO</text>
<text x="54.2" y="96.8">Y_STOP</text>
<text x="56.5" y="101.6">BUZZ</text>
<text x="57.9" y="99.2">LED</text>
<text x="85.9" y="96.8">Y_STOP</text>
<text x="85.9" y="99.2">LED</text>
<text x="85.9" y="101.6">BUZZ</text>
<text x="113.5" y="101.6">E_VCP_RX</text>
<text x="114.2" y="96.8">E_T_JTMS</text>
<text x="114.2" y="99.2">E_T_JTCK</text>
<text x="160" y="101.6">E_VCP_RX</text>
<text x="160" y="99.2">E_T_JTCK</text>
<text x="160" y="96.8">E_T_JTMS</text>
<text x="113.2" y="106.3">E_WIFI_TX</text>
<text x="113.6" y="104">E_VCP_TX</text>
<text x="160" y="104">E_VCP_TX</text>
<text x="160" y="106.3">E_WIFI_TX</text>
<text x="110.8" y="111.1">E_uSD_D[0..3]</text>
<text x="112" y="113.5">E_uSD_CMD</text>
<text x="113" y="108.7">E_WIFI_RX</text>
<text x="160" y="108.7">E_WIFI_RX</text>
<text x="160" y="111.1">E_uSD_D[0..3]</text>
<text x="160" y="113.5">E_uSD_CMD</text>
<text x="85.9" y="119.5">E0_S</text>
<text x="85.9" y="117.1">E1_S</text>
<text x="112.5" y="115.9">E_uSD_CLK</text>
<text x="112.6" y="118.3">E_uSD_DTC</text>
<text x="160" y="115.9">E_uSD_CLK</text>
<text x="160" y="118.3">E_uSD_DTC</text>
<text x="193.6" y="119.5">E0_S</text>
<text x="193.6" y="117.1">E1_S</text>
<text x="85.9" y="124.2">Z-</text>
<text x="85.9" y="121.9">SERVO</text>
<text x="110.4" y="123.1">E_RMII_TXD0</text>
<text x="110.5" y="125.4">E_RMII_RXD1</text>
<text x="110.6" y="120.6">E_RMII_TXD1</text>
<text x="160" y="123.1">E_RMII_TXD0</text>
<text x="160" y="125.4">E_RMII_RXD1</text>
<text x="160" y="120.6">E_RMII_TXD1</text>
<text x="191.2" y="121.9">SERVO</text>
<text x="196.3" y="124.2">Z-</text>
<text x="85.9" y="130.2">C_SDATA</text>
<text x="85.9" y="127.8">C_SCL</text>
<text x="109.1" y="130.2">E_RMII_TX_EN</text>
<text x="110.3" y="127.8">E_RMII_RXD0</text>
<text x="160" y="127.8">E_RMII_RXD0</text>
<text x="160" y="130.2">E_RMII_TX_EN</text>
<text x="188.5" y="130.2">C_SDATA</text>
<text x="191.8" y="127.8">C_SCL</text>
<text x="85.9" y="137.4">C_PCLK</text>
<text x="85.9" y="135">C_XCLK</text>
<text x="85.9" y="132.6">C_PWDN</text>
<text x="106.5" y="137.4">E_RMII_REF_CLK</text>
<text x="110.2" y="135">E_RMII_MDIO</text>
<text x="111" y="132.6">E_RMII_MDC</text>
<text x="160" y="132.6">E_RMII_MDC</text>
<text x="160" y="135">E_RMII_MDIO</text>
<text x="160" y="137.4">E_RMII_REF_CLK</text>
<text x="189.4" y="132.6">C_PWDN</text>
<text x="189.8" y="135">C_XCLK</text>
<text x="190.2" y="137.4">C_PCLK</text>
<text x="85.9" y="142.2">C_VSYNC</text>
<text x="85.9" y="139.8">C_HREF</text>
<text x="107.7" y="139.8">E_RMII_CRS_DV</text>
<text x="112.6" y="142.2">E_FS_DM_P</text>
<text x="160" y="142.2">E_FS_DM_P</text>
<text x="160" y="139.8">E_RMII_CRS_DV</text>
<text x="188.4" y="142.2">C_VSYNC</text>
<text x="190.2" y="139.8">C_HREF</text>
<text x="85.9" y="144.6">DOUT[0..9]</text>
<text x="112.6" y="144.6">E_FS_FM_N</text>
<text x="160" y="144.6">E_FS_FM_N</text>
<text x="187.7" y="144.6">DOUT[0..9]</text>
</g>
</svg>
